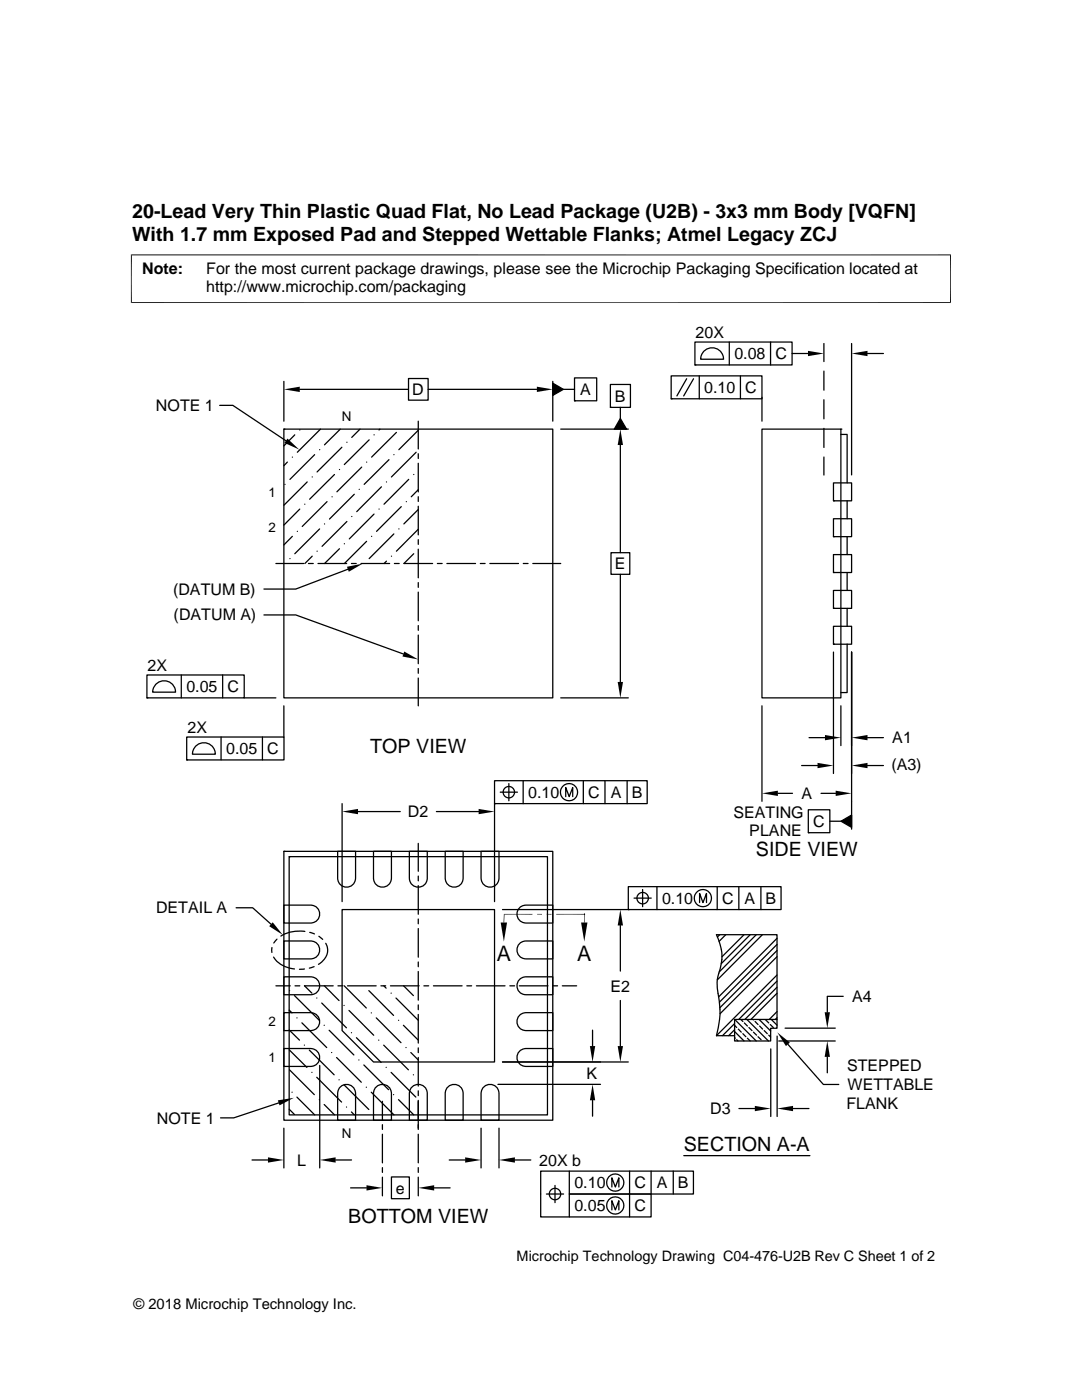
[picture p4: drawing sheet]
<svg xmlns="http://www.w3.org/2000/svg" width="216mm" height="279mm" viewBox="0 0 216 279" stroke-linecap="round" stroke-linejoin="round" font-family="sans-serif">
<g fill="none" stroke="#000" stroke-width=".25">
<path d="M56.6 76.1v8M59.8 77.7h21.7M81.5 75.5h3.9v4.4h-3.9zM85.4 77.7h21.7M110.3 76.5l2.1 1.2-2.1 1.2zM110.3 76.1v8M112.4 77.7h2.2M114.6 75.4h4.5v4.6h-4.5zM114.6 80h.1M121.8 76.7h4v4.6h-4zM133.9 75h18.1v4.6h-18.1zM133.9 79.6h.1"/>
<path d="M137 75.6l-1.9 3.4M138.4 75.6l-2 3.4M138.7 68.3h19.4v4.5h-19.4zM138.7 72.8h.1M139.5 75v4.6M140.6 70a2.28 2.28 0 0 1 2.4-.4 2.28 2.28 0 0 1 1.4 2.1h-4.6l.3-1.2zM145.5 68.3v4.5M147.7 75v4.6M152 79.3v4.8M153.8 68.3v4.5M158.1 70.5h3.1M164.4 68.6v3.6"/>
<path d="M164.4 74.1v3.8M164.4 79.8v3.8M169.9 68.6v26.2M173.1 70.5h3.2M43.8 80.9h2.7l10.6 7.1M56.6 85.6h53.7v53.7h-53.7zM56.6 85.6h.1M56.9 96.7h.1M57.3 92.2l-.7 .7M58.3 91.2h.1M58.8 86.8l-2.2 2.2M59.8 85.8h.1"/>
<path d="M61.3 96.2l-4.7 4.6M62.3 95.2h.1M62.8 90.7l-5 5M63.8 89.7h.1M63.9 85.6l-4.6 4.7M66.3 99.1h.1M66.7 94.7l-4.9 4.9M67.7 93.7h.1M67.9 85.6l-3.2 3.2M68.2 89.3l-4.9 4.9M69.2 88.3h.1M70.7 98.6l-5 5"/>
<path d="M71.7 97.7h.1M71.8 85.6l-1.6 1.7M72.2 93.2l-5 4.9M73.2 92.2h.1M73.7 87.8l-5 4.9M74.6 86.8h.1M75.8 85.6l-.2 .2M76.1 97.2l-4.9 4.9M77.1 96.2h.1M77.6 91.7l-4.9 5M78.6 90.7h.1M79.1 86.3l-5 4.9"/>
<path d="M81.6 95.7l-5 4.9M82.5 94.7h.1M83 90.3l-4.9 4.9M83.5 97.7l-1.4 1.4M83.5 84.1v5.5M83.5 90.6v.9M83.5 92.5v5.7M83.5 99.1v1M83.5 85.9l-3.9 3.8M111.9 85.6h13.5M121.8 81.3h.1M123.8 83.5l1.2 2.1h-2.4z"/>
<path d="M123.8 81.3v2.2M123.8 88.8v21.5M152 85.6h15.8v53.7h-15.8zM164.4 85.5v3.8M164.4 91.2v3.6M166.3 96.4h3.6v3.5h-3.6zM166.3 99.9h.1M167.8 85.6h.1M167.8 86.7h1.2v9.7M169 99.9v3.6M55.1 112.5h5.5M57.8 111.5h.1"/>
<path d="M58.3 107l-1.7 1.8M59.3 106h.1M59.8 101.6l-3.2 3.2M60.8 100.6h.1M61.6 112.5h.9M62.3 111l-1.5 1.5M63.3 110h.1M63.5 112.5h5.7M63.8 105.6l-5 4.9M64.7 104.6h.1M65.3 100.1l-5 5M67.7 109.5l-2.9 3"/>
<path d="M68.7 108.5h.1M69.2 104.1l-4.9 4.9M69.4 113.6l-10.4 4h-6.3M70.1 112.5h1M70.2 103.1h.1M72 112.5h5.7M73.2 108l-4.5 4.5M74.1 107h.1M74.6 102.6l-4.9 4.9M75.6 101.6h.1M77.1 112l-.5 .5M78.1 111h.1"/>
<path d="M78.6 106.6l-4.9 4.9M78.7 112.5h1M79.6 105.6h.1M80.1 101.1l-5 4.9M81.1 100.1h.1M82.5 110.5l-1.9 2h5.7M83.5 101.7l-2.9 2.9M83.5 105.6l-4.4 4.4M83.5 101v5.7M83.5 107.7v.9M83.5 109.6v5.7M83.5 116.3v.9"/>
<path d="M83.5 118.2v5.7M87.3 112.5h.9M89.2 112.5h5.7M95.8 112.5h1M97.7 112.5h5.8M104.4 112.5h1M106.3 112.5h5.6M121.9 110.3h3.8v4.3h-3.8zM123.8 114.6v21.5M166.3 117.8h3.6v3.6h-3.6zM166.3 110.7h3.6v3.6h-3.6zM166.3 114.3h.1"/>
<path d="M166.3 103.5h3.6v3.6h-3.6zM166.3 107.1h.1M169 107.1v3.6M169 114.3v3.5M29.3 134.7h19.4v4.6h-19.4zM29.3 139.3h.1M31.3 136.4a2.28 2.28 0 0 1 2.4-.3 2.28 2.28 0 0 1 1.3 2h-4.5l.3-1.1zM36.2 134.7v4.6M44.4 134.7v4.6M48.7 139.3h6.4M52.7 122.7h6.3l21.5 7.8M83.5 124.8v1"/>
<path d="M83.5 126.7v5.8M83.5 133.4v1M83.5 135.3v5.6M111.9 139.3h13.5M166.3 125h3.6v3.6h-3.6zM166.3 128.6h.1M166.3 121.4h.1M166.3 130.1v24.3M169 128.5v9.7h-1.2M169 121.4v3.6M169.9 130.1v35.4M37.3 147.1h19.4v4.6h-19.4z"/>
<path d="M37.3 151.7h.1M39.2 148.8a2.28 2.28 0 0 1 2.4-.4 2.28 2.28 0 0 1 1.4 2.1h-4.6l.3-1.2zM44.1 147.1v4.6M52.4 147.1v4.6M56.6 140.9v6.2M98.7 155.8h30.4v4.6h-30.4zM99.8 158.1h3.5M101.5 156.4v3.4M104.4 155.8v4.6M112.9 159v-1.8l.7 1.8 .7-1.8v1.8M116.4 155.8v4.6M120.7 155.8v4.6"/>
<path d="M125.1 155.8v4.6M152 140.9v19M155.2 158.3h2.9M160 152.8h3.1M161.4 147.2h3.2M163.8 158.3h3M167.8 140.9v7.9M173.1 152.8h3.2M173.1 147.2h3.2M56.6 169.9h53.7v53.7h-53.7zM56.6 169.9h.1M57.7 171h51.5v51.5h-51.5z"/>
<path d="M57.7 171h.1M67.4 169.9h3.6v5.4a1.79 1.79 0 0 1-1.8 1.7 1.79 1.79 0 0 1-1.8-1.7zM68.3 160.4v19.5M71.4 162h8.5M74.5 169.9h3.6v5.4a1.79 1.79 0 0 1-1.8 1.7 1.79 1.79 0 0 1-1.8-1.7zM81.7 169.9h3.6v5.4a1.79 1.79 0 0 1-1.8 1.7 1.79 1.79 0 0 1-1.8-1.7zM83.5 168.3v5.6M83.5 174.8v1M83.5 176.7v5.8M87.1 162h8.4M88.8 169.9h3.6v5.4a1.79 1.79 0 0 1-1.8 1.7 1.79 1.79 0 0 1-1.8-1.7zM96 169.9h3.6v5.4a1.79 1.79 0 0 1-1.8 1.8 1.79 1.79 0 0 1-1.8-1.8z"/>
<path d="M98.7 160.4h.1M98.7 160.4v19.5M125.4 177h30.5v4.5h-30.5zM126.5 179.2h3.4M128.2 177.5v3.5M131.1 177v4.5M143.1 177v4.5M147.4 177v4.5M151.8 177v4.5M161.3 161.6h4.3v4.6h-4.3zM161.3 166.2h.1M165.6 163.9h2.2"/>
<path d="M167.8 163.9l2.1-1.2v2.4zM47.1 181.2h3.3l3.7 3.2M54.3 189.1v1M54.6 191a5.5 5.5 0 0 0 4.2 2.4M55.1 196.7h2.8M55.3 187.4l-.7 .8M56.6 180.6h5.4a1.79 1.79 0 0 1 1.8 1.8 1.79 1.79 0 0 1-1.8 1.8h-5.4zM56.6 187.8h5.4a1.79 1.79 0 0 1 1.8 1.8 1.79 1.79 0 0 1-1.8 1.8h-5.4zM56.6 194.9h5.4a1.79 1.79 0 0 1 1.8 1.8 1.79 1.79 0 0 1-1.8 1.8h-5.4zM57.8 197.7h.1M58.8 198.7l4.9 4.9M58.9 196.7h.9"/>
<path d="M60.7 193.4h-.9M60.8 185.9a7.4 7.4 0 0 0-4.8 .9M61.8 186.1l.9 .3M62.7 192.9l-1 .3M63.2 199.2h.1M63.6 186.9l.8 .6M64.7 196.7l2.9 3M65 188.3a3 3 0 0 1-1.5 4.1M66.5 196.7h-5.8l1.5 1.5M67.4 196.7h1M68.3 181.5h30.4v30.4h-24.2l-6.2-6.2zM68.7 196.7l4.4 4.5"/>
<path d="M69.3 196.7h5.8M73.6 197.7l4.9 4.9M76 196.7h1M76.6 196.7l.4 .5M77.9 196.7h5.7M78 198.2h.1M79 199.2l4.5 4.4M80.5 196.7l2 2M83.5 183.4v1M83.5 185.3v5.7M83.5 192v.9M83.5 193.9v5.7"/>
<path d="M84.6 196.7h.9M86.5 196.7h5.7M93.2 196.7h.9M95.1 196.7h5.7M100.3 181.5h25.1M101.7 196.7h1M103.6 196.7h5.7M103.7 195.4l.5-.3 .7-.2h5.4v3.6h-5.4a1.79 1.79 0 0 1-1.6-1.1 1.79 1.79 0 0 1 .4-2zM103.7 188.3l.5-.4 .7-.1h5.4v3.6h-5.4a1.79 1.79 0 0 1-1.6-1.2 1.79 1.79 0 0 1 .4-1.9zM103.7 181.1l.5-.3 .7-.2h5.4v3.6h-5.4a1.79 1.79 0 0 1-1.6-1.1 1.79 1.79 0 0 1 .4-2zM110.3 196.7h1M112.2 196.7h2.9"/>
<path d="M116.6 182.5h.1M123.8 184.7v9.1M123.8 199.7v9.1M125.4 181.5h.1M139.6 180.1v-1.8l.7 1.8 .7-1.8v1.8M143.6 186.5l-.4 .5M144.8 186.5l-1.3 1.4M148.5 186.5l-4.4 4.4M149.7 186.5l-5.8 5.8M150.9 186.5l-7.4 7.5M152.1 186.5l-9 9.1M155 195.8l-7.6 7.7"/>
<path d="M155 187.3l-11.6 11.6M155 190.9l-11.3 11.4M155 189.7l-11.4 11.4M155 197l-6.4 6.5M155 188.5l-11.4 11.5M155 194.6l-12 12.1M155 198.2l-5.2 5.3M168.3 198.8h-3.2v3.2M56.6 202.1h5.4a1.79 1.79 0 0 1 1.8 1.8 1.79 1.79 0 0 1-1.8 1.8h-5.4zM56.6 209.3h5.4a1.79 1.79 0 0 1 1.8 1.7 1.79 1.79 0 0 1-1.8 1.8h-5.4zM57.7 201.6l.6 .5M57.7 209.5l3.5 3.5"/>
<path d="M57.7 205.5l2.1 2.1M57.8 213.5l4.9 5M58.3 218h.1M59.2 203.1h.1M59.2 218.9l3.6 3.6M60.2 204.1l5 5M60.7 208.6h.1M61.7 209.6l5 4.9M62.2 214h.1M63.2 215l5 4.9M63.7 219.5h.1M63.8 212.6v20.5"/>
<path d="M64.2 200.2l4.9 4.9M64.7 204.6h.1M65.7 205.6l4.9 4.9M66.2 210.1h.1M67.2 211.1l4.9 4.9M67.6 215.5h.1M67.9 217a1.8 1.8 0 0 1 1.9-.5 1.8 1.8 0 0 1 1.2 1.7v5.4h-3.6v-5.4l.1-.7zM68.6 216.5l5 4.9M68.6 200.7h.1M69.6 201.7l5 4.9M70.1 206.1h.1M71.1 207.1l5 4.9"/>
<path d="M71.6 211.5h.1M72.6 212.5l4.9 5M73.1 217h.1M74.1 218l4.5 4.5M74.1 202.1h.1M75 217a1.8 1.8 0 0 1 2-.5 1.8 1.8 0 0 1 1.1 1.7v5.4h-3.6v-5.4l.2-.7zM75.1 203.1l4.9 5M75.6 207.6h.1M76.3 219.8v3.7M76.6 208.6l4.9 4.9M77 213h.1M78 214l5 4.9"/>
<path d="M78.5 218.5h.1M79.5 219.5l3.1 3M79.5 203.6h.1M80.5 204.6l3 3M81 209.1h.1M82 210.1l1.5 1.4M82.2 217a1.8 1.8 0 0 1 1.9-.5 1.8 1.8 0 0 1 1.2 1.7v5.4h-3.6v-5.4l.1-.7zM82.5 214.5h.1M83.5 200.6v.9M83.5 202.5v5.7M83.5 209.1v1M83.5 211v5.7"/>
<path d="M83.5 217.7v1M83.5 219.6v5.8M89.3 217a1.79 1.79 0 0 1 2-.5 1.79 1.79 0 0 1 1.1 1.7v5.4h-3.6v-5.4l.2-.7zM96.5 217a1.79 1.79 0 0 1 1.9-.5 1.79 1.79 0 0 1 1.2 1.7v5.4h-3.6v-5.4l.1-.7zM99.4 216.4h20.4M100.3 211.9h25.1M103.7 209.8l.5-.4 .7-.1h5.4v3.5h-5.4a1.78 1.78 0 0 1-1.6-1.1 1.78 1.78 0 0 1 .4-1.9zM103.7 202.6l.5-.4 .7-.1h5.4v3.6h-5.4a1.79 1.79 0 0 1-1.6-1.1 1.79 1.79 0 0 1 .4-2zM118.2 205.6v3.2M118.2 219.6v3.2M143 206.7h3.6M146.6 204.6l.4 .5"/>
<path d="M146.6 207.1l.1 .1M146.6 205.9l1.9 1.9M146.6 203.5h8.4v1.7h-1.2v2.6h-7.2zM146.6 204.3l-2.4 2.4M146.6 205.5l-1.2 1.2M146.6 203.5l4.3 4.3M147 207.5l.3 .3M147.3 205.4l.6 .6M147.8 203.5l.4 .4M148.2 206.3l.6 .6M148.5 204.2l.6 .6M149 203.5l4.3 4.3"/>
<path d="M149.1 207.2l.6 .6M149.4 205.1l.7 .6M150.3 203.5h.1M150.3 206l.7 .6M150.7 203.9l.6 .6M151.3 206.9l.6 .6M151.5 203.5l2.3 2.3M151.6 204.8l.6 .6M152.5 205.7l.6 .6M152.8 203.5l.6 .7M153.4 206.6l.4 .4M153.7 204.5l.6 .6"/>
<path d="M153.8 209.3v13.5M153.9 203.5l1.1 1.1M155 201.9l-1.5 1.6M155 203.1l-.3 .4M155 203.5v-17h-12a9.6 9.6 0 0 1 .3 8.4 7.7 7.7 0 0 0 0 3.3 16.2 16.2 0 0 1-.3 8.5M155.1 206.8v16M155.4 207.8h11.3M156.7 205.2h10M157.2 208.4l7.1 8h3.1M165.1 210.9v3.2M50.3 231.5h3.2M55.6 220.1l-9 3h-2.6"/>
<path d="M56.6 225.1v8M57.7 221.4l1.1 1M64.7 220.4l2.1 2.1M67 231.5h3.1M69.1 220.9h.1M70 237.1h3.1M70.1 221.9l.6 .6M74.6 222.4h.1M76.3 224.5v.9M76.3 226.4v5.7M76.3 233v1M76.3 234.9v3.8"/>
<path d="M78.1 234.9h3.6v4.3h-3.6zM83.5 226.4v5.7M83.5 233v1M83.5 234.9v3.8M86.6 237.1h3.2M89.6 231.5h3.2M96 225.1v8M99.6 225.1v8M102.7 231.5h3.2M109 238.3h3.5M110.7 236.6v3.4M113.6 233.7v4.6h16.3v4.6h-22v-9.2h30.5v4.6h-24.8v4.6"/>
<path d="M122.1 236.9v-1.8l.7 1.8 .7-1.8v1.8M125.6 233.7v9.2M129.9 233.7v4.6M134.3 233.7v4.6M136.4 230.6h25.2M147.4 221.2h3.2M158.2 221.2h3.2M122.1 241.5v-1.9l.7 1.9 .7-1.9v1.9"/>
<circle cx="101.5" cy="158.1" r="1.14"/>
<circle cx="113.5" cy="158.1" r="1.71"/>
<circle cx="128.2" cy="179.2" r="1.14"/>
<circle cx="140.2" cy="179.2" r="1.72"/>
<circle cx="110.7" cy="238.3" r="1.14"/>
<circle cx="122.8" cy="236" r="1.72"/>
<circle cx="122.8" cy="240.6" r="1.72"/>
</g>
<g fill="#000">
<path d="M56.6 77.7l3.2-.5v1zM107.1 77.2l3.2 .5-3.2 .5zM110.3 76.5l2.1 1.2-2.1 1.2zM161.2 70l3.2 .5-3.2 .6zM169.9 70.5l3.2-.5v1.1zM57.4 87.5l2.3 2.2-2.9-1.3zM123.8 85.6l.5 3.2h-1zM123.8 83.5l1.2 2.1h-2.4zM69.2 113.1l3.2-.6-2.8 1.6zM80.7 130l2.8 1.6-3.2-.6zM123.3 136.1h1l-.5 3.2zM152 158.3l3.2-.5v1.1z"/>
<path d="M163.1 152.3l3.2 .5-3.2 .5zM164.6 146.7l3.2 .5-3.2 .5zM166.8 157.8l3.1 .5-3.1 .6zM169.9 152.8l3.2-.5v1zM169.9 147.2l3.2-.5v1zM68.3 162l3.1-.6v1.1zM95.5 161.4l3.2 .6-3.2 .5zM167.8 163.9l2.1-1.2v2.4zM54.4 184.1l2 2.5-2.7-1.8zM100.5 182.5l.1 1.6h-.1zM99.9 184.1h1.3l-.7 3.8zM100.5 182.5h.2l-.1 1.6z"/>
<path d="M107.2 182.4h.9l-.9 .1zM107.2 182.5l.9-.1v.1zM109.1 182.4h.9l-.9 .1zM109.1 182.5l.9-.1v.1zM116.6 182.5v1.6h-.1zM116.6 182.5h.1l-.1 1.6zM116 184.1h1.2l-.6 3.8zM123.8 181.5l.5 3.2h-1zM118.2 216.4l.6 3.2h-1.1zM117.7 208.8h1.1l-.6 3.1zM123.3 208.8h1l-.5 3.1zM155.1 206l2.5 2.1-.8 .7z"/>
<path d="M165.1 207.8l.5 3.1h-1.1zM164.5 202h1.1l-.5 3.2zM53.5 231l3.1 .5-3.1 .5zM55.4 219.6l3.2-.5-2.8 1.5zM63.8 231.5l3.2-.5v1zM73.1 236.5l3.2 .6-3.2 .5zM83.5 237.1l3.1-.6v1.1zM92.8 231l3.2 .5-3.2 .5zM99.6 231.5l3.1-.5v1zM150.6 220.7l3.2 .5-3.2 .6zM155.1 221.2l3.1-.5v1.1z"/>
</g>
<path d="M26.1 50.9h163.7M26.2 50.8v9.7M189.7 50.8v9.7M26.1 60.4h163.7M100.6 182.5h5.6M111 182.5h5.6M116.6 182.4v.1" fill="none" stroke="#000" stroke-width=".2"/>
<g font-size="4.3">
<text x="99.1" y="191.8">A</text>
<text x="115.2" y="191.8">A</text>
</g>
<g font-size="3.9">
<text x="26.4" y="43.5">20-Lead Very Thin Plastic Quad Flat, No Lead Package (U2B) - 3x3 mm Body [VQFN]</text>
<text x="26.4" y="48">With 1.7 mm Exposed Pad and Stepped Wettable Flanks; Atmel Legacy ZCJ</text>
<text x="73.9" y="150.2">TOP VIEW</text>
<text x="150.8" y="170.9">SIDE VIEW</text>
<text x="136.4" y="229.8">SECTION A-A</text>
<text x="69.5" y="244">BOTTOM VIEW</text>
</g>
<g font-size="3.2">
<text x="28.4" y="54.6">Note:</text>
<text x="41.1" y="54.6">For the most current package drawings, please see the Microchip Packaging Specification located at</text>
<text x="41.1" y="58.3">http://www.microchip.com/packaging</text>
<text x="138.8" y="67.5">20X</text>
<text x="146.5" y="71.7">0.08</text>
<text x="154.7" y="71.7">C</text>
<text x="31.1" y="82">NOTE 1</text>
<text x="82.3" y="78.8">D</text>
<text x="115.8" y="78.8">A</text>
<text x="122.7" y="80.2">B</text>
<text x="140.5" y="78.4">0.10</text>
<text x="148.7" y="78.4">C</text>
<text x="122.7" y="113.6">E</text>
<text x="34.5" y="118.7">(DATUM B)</text>
<text x="34.6" y="123.8">(DATUM A)</text>
<text x="29.5" y="133.9">2X</text>
<text x="37.2" y="138.1">0.05</text>
<text x="45.4" y="138.1">C</text>
<text x="37.4" y="146.3">2X</text>
<text x="178.1" y="148.4">A1</text>
<text x="45.1" y="150.5">0.05</text>
<text x="53.3" y="150.5">C</text>
<text x="177.9" y="153.6">(A3)</text>
<text x="105.4" y="159.2">0.10</text>
<text x="117.4" y="159.2">C</text>
<text x="121.9" y="159.2">A</text>
<text x="126" y="159.2">B</text>
<text x="159.9" y="159.5">A</text>
<text x="81.4" y="163.1">D2</text>
<text x="146.3" y="163.2">SEATING</text>
<text x="149.5" y="166.9">PLANE</text>
<text x="162.3" y="165">C</text>
<text x="31.1" y="182.3">DETAIL A</text>
<text x="132.1" y="180.4">0.10</text>
<text x="144.1" y="180.4">C</text>
<text x="148.6" y="180.4">A</text>
<text x="152.7" y="180.4">B</text>
<text x="121.8" y="197.9">E2</text>
<text x="170" y="200">A4</text>
<text x="117.1" y="215.3">K</text>
<text x="169" y="213.8">STEPPED</text>
<text x="168.9" y="221.4">FLANK</text>
<text x="169.1" y="217.6">WETTABLE</text>
<text x="31.3" y="224.3">NOTE 1</text>
<text x="141.7" y="222.4">D3</text>
<text x="59.3" y="232.6">L</text>
<text x="107.6" y="232.6">20X b</text>
<text x="79" y="238.2">e</text>
<text x="114.6" y="237.2">0.10</text>
<text x="126.6" y="237.2">C</text>
<text x="131.1" y="237.2">A</text>
<text x="135.3" y="237.2">B</text>
<text x="114.6" y="241.7">0.05</text>
<text x="126.6" y="241.7">C</text>
</g>
<g font-size="2.9">
<text x="103.1" y="251.7">Microchip Technology Drawing C04-476-U2B Rev C Sheet 1 of 2</text>
<text x="26.6" y="261.3">© 2018 Microchip Technology Inc.</text>
</g>
<g font-size="2.7">
<text x="68.2" y="84.1">N</text>
<text x="53.6" y="99.1">1</text>
<text x="53.6" y="106.3">2</text>
<text x="53.6" y="204.9">2</text>
<text x="53.6" y="212">1</text>
<text x="68.2" y="227.1">N</text>
</g>
</svg>
